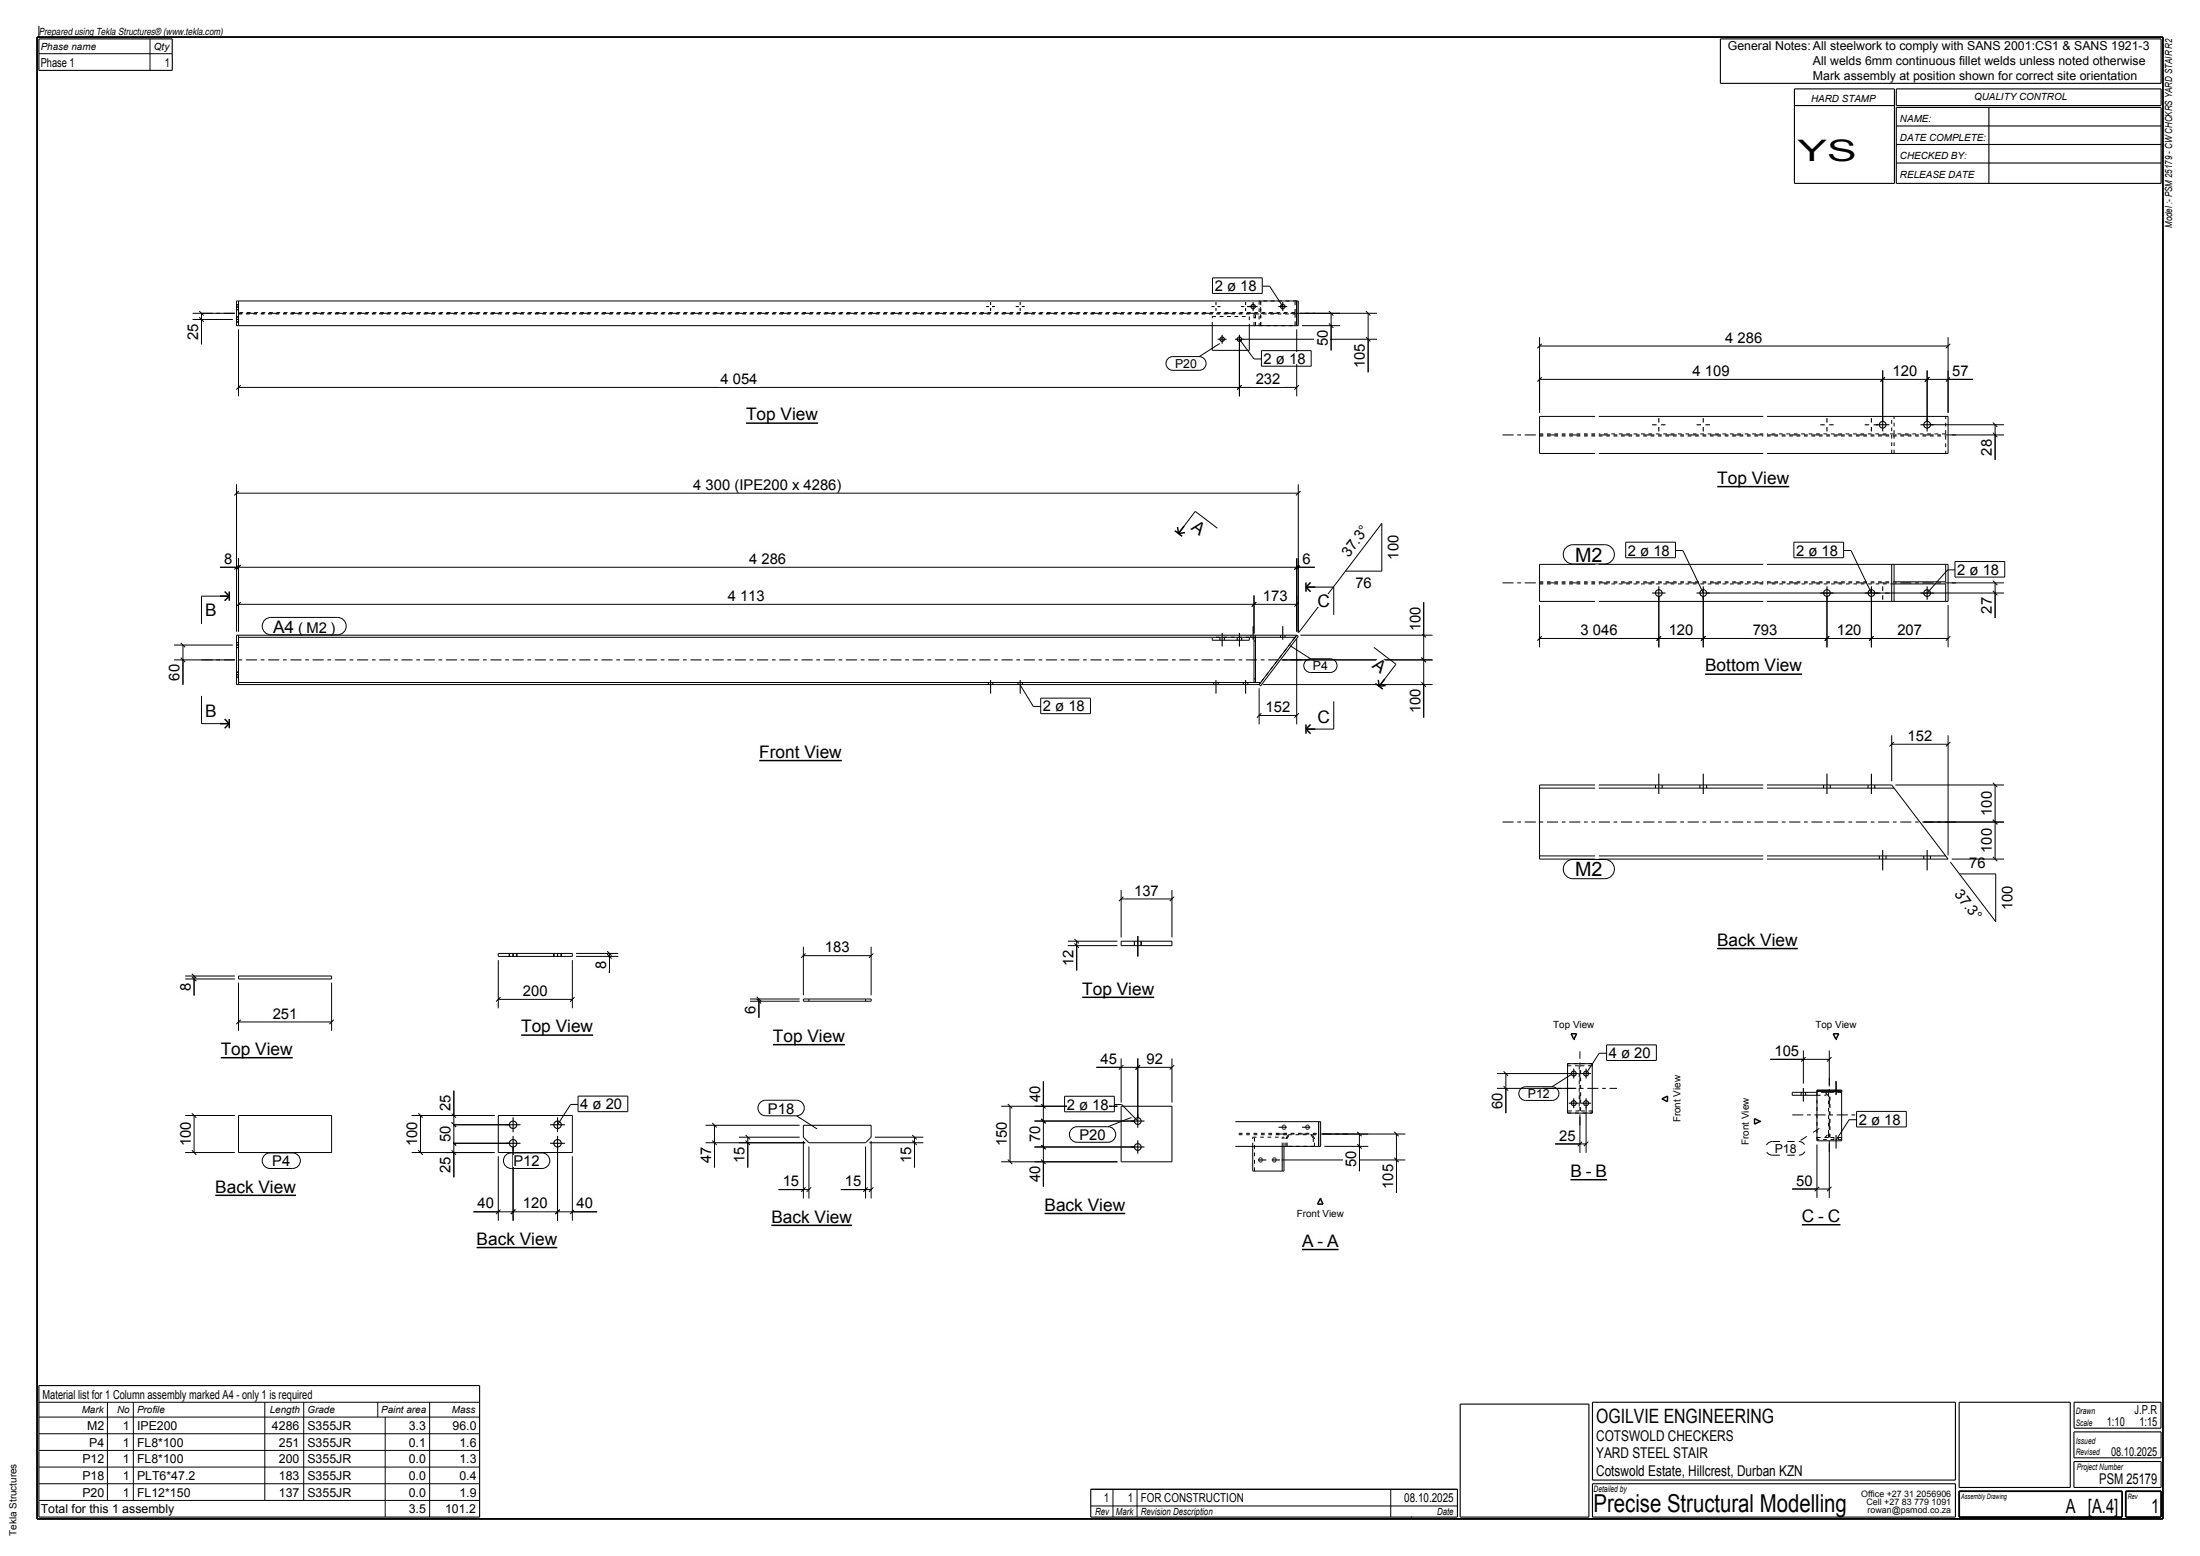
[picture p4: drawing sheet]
<svg xmlns="http://www.w3.org/2000/svg" width="594mm" height="420mm" viewBox="0 0 594 420" stroke-linecap="round" stroke-linejoin="round" font-family="sans-serif">
<path d="M10 10h574v400h-574z" fill="none" stroke="#000" stroke-width=".5"/>
<path d="M205 205.3h22.3" fill="none" stroke="#000" stroke-width=".4"/>
<path d="M205 201h22.3v3.5h-22.3z" fill-rule="evenodd" fill="#fefefb"/>
<path d="M201.4 114.2h19.5" fill="none" stroke="#000" stroke-width=".4"/>
<path d="M201.4 110h19.5v3.5h-19.5z" fill-rule="evenodd" fill="#fefefb"/>
<path d="M351.5 337.3h9.9" fill="none" stroke="#000" stroke-width=".4"/>
<g fill="#fefefb">
<path d="M351.5 333h3.2v3.5h-3.2z" fill-rule="evenodd"/>
<path d="M355.7 333h1.6v3.5h-1.6z" fill-rule="evenodd"/>
<path d="M358.3 333h3.1v3.5h-3.1z" fill-rule="evenodd"/>
</g>
<path d="M424 318.4h9.9M356.5 323.5l.7 1.5h-1.5z" fill="none" stroke="#000" stroke-width=".4"/>
<g fill="#fefefb">
<path d="M424 314.2h3.1v3.5h-3.1z" fill-rule="evenodd"/>
<path d="M428.2 314.2h1.5v3.5h-1.5z" fill-rule="evenodd"/>
<path d="M430.8 314.2h3.1v3.5h-3.1z" fill-rule="evenodd"/>
</g>
<path d="M424.2 279h1.5l-.8 1.5zM448.7 296.6l1.5-.7v1.5zM486.5 330.6h10.4" fill="none" stroke="#000" stroke-width=".4"/>
<g fill="#fefefb">
<path d="M486.5 326.3h3.4v3.5h-3.4z" fill-rule="evenodd"/>
<path d="M490.9 326.3h1.6v3.5h-1.6z" fill-rule="evenodd"/>
<path d="M493.5 326.3h3.4v3.5h-3.4z" fill-rule="evenodd"/>
</g>
<path d="M495 279h1.5l-.8 1.5zM59.6 285.5h19.4M473.7 301.9l1.5 .8-1.5 .7z" fill="none" stroke="#000" stroke-width=".4"/>
<path d="M59.6 281.2h19.4v3.5h-19.4z" fill-rule="evenodd" fill="#fefefb"/>
<path d="M58.1 322.6h21.8" fill="none" stroke="#000" stroke-width=".4"/>
<path d="M58.1 318.4h21.8v3.5h-21.8z" fill-rule="evenodd" fill="#fefefb"/>
<path d="M140.7 279.4h19.5" fill="none" stroke="#000" stroke-width=".4"/>
<path d="M140.7 275.2h19.5v3.5h-19.5z" fill-rule="evenodd" fill="#fefefb"/>
<path d="M128.7 336.7h21.8" fill="none" stroke="#000" stroke-width=".4"/>
<path d="M128.7 332.5h21.8v3.5h-21.8z" fill-rule="evenodd" fill="#fefefb"/>
<path d="M208.7 282h19.4" fill="none" stroke="#000" stroke-width=".4"/>
<path d="M208.7 277.7h19.4v3.5h-19.4z" fill-rule="evenodd" fill="#fefefb"/>
<path d="M208.3 330.7h21.7" fill="none" stroke="#000" stroke-width=".4"/>
<path d="M208.3 326.5h21.7v3.5h-21.7z" fill-rule="evenodd" fill="#fefefb"/>
<path d="M292.2 269.2h19.4" fill="none" stroke="#000" stroke-width=".4"/>
<path d="M292.2 264.9h19.4v3.5h-19.4z" fill-rule="evenodd" fill="#fefefb"/>
<path d="M282 327.5h21.8" fill="none" stroke="#000" stroke-width=".4"/>
<path d="M282 323.3h21.8v3.5h-21.8z" fill-rule="evenodd" fill="#fefefb"/>
<path d="M463.7 131.3h19.4" fill="none" stroke="#000" stroke-width=".4"/>
<path d="M463.7 127.1h19.4v3.5h-19.4z" fill-rule="evenodd" fill="#fefefb"/>
<path d="M463.6 256h21.8" fill="none" stroke="#000" stroke-width=".4"/>
<path d="M463.6 251.8h21.8v3.5h-21.8z" fill-rule="evenodd" fill="#fefefb"/>
<path d="M460.4 182h26.2" fill="none" stroke="#000" stroke-width=".4"/>
<path d="M460.4 177.7h26.2v3.5h-26.2z" fill-rule="evenodd" fill="#fefefb"/>
<g fill="none" stroke="#000" stroke-width=".27" stroke-dasharray="1 1 1 1" stroke-linecap="butt">
<path d="M64.4 84.8h274.2M327.3 85.4h10M327.3 87.9v-2.5M337.3 85.4v2.5M338.6 87.9v-3.1M338.6 84.8h.4M339 87.9v-3.1M339 85.8h-.4M339 87.9h-.4M339 84.8h10.7M340 87.9h10.1M340 81.2v6.7"/>
<path d="M340.4 87.9v-6.7M340.4 87.9v-3.1M340.4 84.4v-3.2M349.7 84.8v3.1M349.7 84.4h-285.3M349.7 84.4v-3.2M350.1 81.2h-10.1M415.7 117.7h15M430.7 117.1h-15M431.7 117.7h44.4M476.1 117.1h-44.4M477.1 117.7h48.2"/>
<path d="M511.4 117.1v-4.7M525.3 117.7v4.7M525.3 117.1h-48.2M525.3 117.1v-4.7M510.8 122.4v-10M511.4 122.4v-4.7M415.7 157.1h15M430.7 157.6h-15M431.7 157.1h44.4M476.1 157.6h-44.4M477.1 157.1h34.3M511.4 157.6h-34.3"/>
<path d="M337.3 172h-10M338.6 173h.4M349.7 172l-9.3 12.2M64.4 184.2v-12.2M338.6 183.2h.4M423.2 287.1v.6M423.2 287.7h3.2M423.2 299.9v.5M426.4 287.7v12.2M426.4 299.9h-3.2M426.8 299.9v-12.2M426.8 287.7h3.1"/>
<path d="M429.9 299.9h-3.1M429.9 287.7v-.6M429.9 287.1h-6.7M490.6 294.8v12.2M490.6 295.6h2.5M490.6 294.3v.5M492.7 294.8h-2.1M492.7 294.8h.4M493.1 295.6v-.8M493.7 295.8l-1-1M493.7 295.8v-1M493.7 294.8h-.6"/>
<path d="M494.1 294.8h3.1M497.2 294.8v-.5M334.5 306.3h13.3M334.5 305.9h21.5M338.2 309.4v-2.4M338.2 307h8.5M338.7 316.1v-9.1M346.2 309.4v-2.4M346.7 309.4v-2.4M347.2 307.3h.3M347.2 309.4v-2.1M347.2 307.3l.6-1"/>
<path d="M347.5 309.4v-2.1M347.5 307.3l.6-1M347.8 306.3h6.5M354 306.3l.6 1M354.3 306.3h1.7M354.6 307.3v2.1M354.6 307.3h.3M354.9 309.4h-7.7M354.9 309.4v-2.1M354.9 307.3l-.6-1M423.2 300.4h6.7M429.9 300.4v-.5"/>
<path d="M490.6 307h2.1M490.6 307.6v-.6M492.7 307l1-1M492.7 307h1M493.7 306v-10.2M493.7 307v-1M494.1 307v-12.2M497.2 307.6h-6.6M497.2 307.6v-.6M497.2 307h-3.1"/>
</g>
<g fill="none" stroke="#000" stroke-width=".27">
<path d="M10.5 7v3M10.5 14.5h36M40.5 10.5v8.5M340.8 77.2h2l3.5 5.5M52 86.2h10.9M52 84.6h11.4M53.8 85.6l1.2 1.2M53.8 84l1.2 1.2M54.4 84.6v8.3M63.9 81.2h286.6v6.7h-286.6zM64.4 81.2v6.7M64.4 88.9v18.1"/>
<path d="M327.3 87.9v6.7h10v-6.7M329.3 92.7l-5.5 3.6M334.6 92.6v14.4M334.6 91.6l4 5.3h2M335.6 91.6h36.2M350.1 81.2v6.7M350.1 88.9v18.1M351.1 84.6h20.7M351.5 87.9h10.3M358.8 87.3l1.2 1.2M358.8 84l1.2 1.2M359.4 84.6v10"/>
<path d="M368.8 91l1.2 1.2M368.8 84l1.2 1.2M369.4 84.6v15.9M415.7 91v20.4M415.7 93.4h110.3M416.3 92.8l-1.2 1.2M526 91v20.4M526.6 92.8l-1.2 1.2M64.4 104.6h285.7M65 104l-1.2 1.2M335.2 104l-1.2 1.2M350.7 104l-1.2 1.2"/>
<path d="M415.7 102.4h117M416.3 101.8l-1.2 1.2M430.7 112.4h-15v10h15M431.7 112.4h44.4M477.1 112.4h48.9v10h-48.9M508.3 100v13.6M508.9 101.8l-1.2 1.2M520.3 100v13.6M520.9 101.8l-1.2 1.2M521.3 114.6h19.8M526.6 101.8l-1.2 1.2M527 117.4h14.1"/>
<path d="M538.1 116.8l1.2 1.2M538.1 114l1.2 1.3M538.7 114.6v9.5M63.9 130.7v39.8M63.9 133.1h286.6M64.5 132.5l-1.2 1.2M350.5 130.7v40.1M351.1 132.5l-1.2 1.2M431.7 122.4h44.4M59.4 153.1h295.6M64.4 150.7v19.8M64.5 152.5l-1.2 1.2"/>
<path d="M65 152.5l-1.2 1.2M328.7 142.6l-6-4.6-4.5 6M350.1 150.7v19.8M350.7 152.5l-1.2 1.2M351.1 152.5l-1.2 1.2M352.6 158.5h7.5v7.5M363.3 154.2l-12.6 16.5M373.1 141.3v12.9h-9.8zM430.7 152.3h-15v10h15M431.7 152.3h44.4M452.4 148.6h2l5.5 11.5M477.1 152.3h48.9v10h-48.9"/>
<path d="M497.8 148.6h2l5.5 11.5M510.8 152.3v10M511.4 152.3v4.8h13.9v-4.8M527 157.3h14.1M527.8 153.8h-2l-5.5 6.3M538.1 159.5l1.2 1.2M538.1 156.7l1.2 1.2M538.7 157.3v9.5M47 178.1h16.4M47 174.1h15.9M48.8 177.5l1.2 1.2M48.8 173.5l1.2 1.2"/>
<path d="M49.4 174.1v10.7M61.9 160.9h-7.5v7.5M64.4 171.5v13.3M64.4 163.1h285.7M65 162.5l-1.2 1.2M327.3 172v.8h10v-.8M338.6 160.7v10.3M338.6 172v12.2M339 172v12.2M339.2 162.5l-1.2 1.2M346 178.1h40.8M348.3 174.3l5.6 3.5"/>
<path d="M350.1 171.5l-.4 .5h-285.3M350.1 171.5l.4 .3-10.1 13.3-.4-.3M350.1 171.5l-10.1 13.3M350.1 171.5h-286.2v13.3h276.1M350.1 172.5v23M350.7 162.5l-1.2 1.2M351.1 171.5h35.7M370.9 174.7l6 4.6-4.5 6M383.8 177.5l1.2 1.2M383.8 170.9l1.2 1.2M384.4 162.5v31.2M415.7 163.3v11.4"/>
<path d="M415.7 172.3h110.3M416.3 171.7l-1.2 1.2M431.7 162.3h44.4M447.9 161.1v13.6M448.5 171.7l-1.2 1.2M459.9 161.1v13.6M460.5 171.7l-1.2 1.2M460.9 160.1h80.2M493.3 161.1v13.6M493.9 171.7l-1.2 1.2M505.3 161.1v13.6M505.9 171.7l-1.2 1.2"/>
<path d="M511.4 162.3v-4.7h13.9v4.7M526 163.3v11.4M526.6 171.7l-1.2 1.2M54.4 187.8v7.5h7.5M64.4 184.2h276M275.5 184.9l3.5 5.8h2M340 193.1h10.1M340 185.8v9.7M340.6 192.5l-1.2 1.2M341 184.8h45.8M350.7 192.5l-1.2 1.2M360.1 189.3v7.5h-7.5"/>
<path d="M383.8 184.2l1.2 1.2M510.8 198.5v12.4M526 198.5v32.4M415.7 212.7h15M430.7 211.9h-15v20h15M431.7 212.7h44.4M431.7 211.9h44.4M477.1 212.7h34.3M477.1 211.9h33.7l15.2 20h-48.9M510.8 200.9h15.2M511.4 200.3l-1.2 1.2M511.8 211.9h29.3"/>
<path d="M526.6 200.3l-1.2 1.2M538.1 211.3l1.2 1.2M538.7 211.9v20M415.7 231h15M431.7 231h44.4M431.7 231.9h44.4M477.1 231h48.2M519.4 221.9h21.7M526.6 232.7l12.2 16.1v-12.9h-9.8M527 231.9h14.1M538.1 221.3l1.2 1.2M538.1 231.3l1.2 1.2"/>
<path d="M134.5 257.4h20v.8h-20zM134.5 259.2v13M154.5 259.2v13M155.5 257.4h11.4M155.5 258.2h11.4M163.9 257.6l1.2 1.2M163.9 256.8l1.2 1.2M164.5 257.4v5.2M216.9 255.6v13.1M216.9 258h18.3M217.5 257.4l-1.2 1.2M235.2 255.6v13.1"/>
<path d="M235.8 257.4l-1.2 1.2M288.3 254.1h13.4M288.3 255.3h13.4M290.1 254.7l1.2 1.2M290.1 253.5l1.2 1.2M290.7 254.1v7.8M302.7 240.3v12.8M302.7 254.1h13.7v1.2h-13.7zM302.7 242.7h13.7M303.3 242.1l-1.2 1.2M316.4 240.3v12.8M317 242.1l-1.2 1.2"/>
<path d="M50 264.2h13.4M50 263.4h13.4M51.8 263.6l1.2 1.2M51.8 262.8l1.2 1.2M52.4 263.4v5.3M64.4 263.4h25.1v.8h-25.1zM64.4 265.2v13M64.4 275.8h25.1M65 275.2l-1.2 1.2M89.5 265.2v13M90.1 275.2l-1.2 1.2M134.5 269.8h20"/>
<path d="M135.1 269.2l-1.2 1.2M155.1 269.2l-1.2 1.2M202.5 270.3h13.4M202.5 269.7h13.4M204.3 269.7l1.2 1.2M204.3 269.1l1.2 1.2M204.9 269.7v5M216.9 269.7h18.3v.6h-18.3zM218.4 269.7v.6M233.7 269.7v.6M122.5 294.4v23.4M156.1 298.1h-2l-3.6 5.5"/>
<path d="M270.3 298.6h31.4M272.1 298l1.2 1.2M272.7 298.6v15M281.1 298l1.2 1.2M281.7 291.9v28.4M296 288.1h20.4M300.9 298.1h2l4.3 4.5M302.7 285.7v11.9M302.7 298.6h13.7v15h-13.7zM303.3 287.5l-1.2 1.2M307.2 285.7v15.9M307.8 287.5l-1.2 1.2"/>
<path d="M316.4 285.7v11.9M317 287.5l-1.2 1.2M404.2 293.8h21.2M404.2 289.8h19.7M406 293.2l1.2 1.2M406 289.2l1.2 1.2M406.6 289.8v10.7M423.2 287.1h6.7v13.3h-6.7zM424.6 289.8l-5.5 3.5M428.2 298.8v12.4M433.8 284.3h-2l-3.6 5.5M478 285.9h15.9"/>
<path d="M486.9 283.5v9M487.5 285.3l-1.2 1.2M490.6 294.6h6.6M490.6 294.3h6.6v13.6h-6.6zM490.6 294.8h-6.7v.8h6.7M493.9 283.5v9.8M494.5 285.3l-1.2 1.2M50 311.1h13.4M50 301.1h13.4M51.8 310.5l1.2 1.2M51.8 300.5l1.2 1.2M52.4 301.1v10"/>
<path d="M64.4 301.1h25.1v10h-25.1zM111.1 311.1h22.4M111.1 301.1h22.4M112.9 310.5l1.2 1.2M112.9 300.5l1.2 1.2M113.5 301.1v10M120.1 303.6h17.4M120.1 308.6h17.4M121.9 303l1.2 1.2M121.9 300.5l1.2 1.2M121.9 308l1.2 1.2M121.9 310.5l1.2 1.2"/>
<path d="M134.5 301.1h20v10h-20zM134.5 312.1v17.4M138.5 309.6v19.9M150.5 309.6v19.9M154.5 312.1v17.4M190.5 303.7h25.4M190.5 308.5h26.9M192.3 307.9l1.2 1.2M192.3 303.1l1.2 1.2M192.9 303.7v11.5M199.5 307h16.4M201.3 307.9l1.2 1.2"/>
<path d="M201.3 306.4l1.2 1.2M201.9 307v8.2M215.1 301.2l5.5 3.5M216.9 303.7h18.3v3.3l-1.5 1.5h-15.3l-1.5-1.5zM216.9 308v15.5M218.4 309.5v14M233.7 309.5v14M234.7 308.5h14.6M235.2 308v15.5M236.2 307h13.1M246.3 307.9l1.2 1.2M246.3 306.4l1.2 1.2"/>
<path d="M246.9 307v8.2M270.3 313.6h31.4M272.1 313l1.2 1.2M279.3 302.6h26.9M279.3 309.6h26.9M281.1 302l1.2 1.2M281.1 309l1.2 1.2M281.1 313l1.2 1.2M305.5 301.6l-6.4 2.5M333.5 302.8h23.1v6.6h-23.1M338.2 309.4v6.7h8.5v-6.7M346.1 313.1h33.3"/>
<path d="M346.2 309.4v6.7M356 302.8v6.6M357 306.1h22.4M357.6 309.4h11.8M366.4 308.8l1.2 1.2M366.4 305.5l1.2 1.2M367 306.1v10M376.4 312.5l1.2 1.2M376.4 305.5l1.2 1.2M377 306.1v15.9M419.9 308.8h8.3M426.6 301.4v9.8"/>
<path d="M427.2 308.2l-1.2 1.2M428.8 308.2l-1.2 1.2M490.6 308.9v14.4M493.9 308.6v14.7M501.3 302.2h-2l-3.6 5.5M127.8 327.1h33.4M135.1 326.5l-1.2 1.2M139.1 326.5l-1.2 1.2M151.1 326.5l-1.2 1.2M155.1 326.5l-1.2 1.2M210.2 321.1h8.2M217.5 320.5l-1.2 1.2"/>
<path d="M219 320.5l-1.2 1.2M227 321.1h8.2M234.3 320.5l-1.2 1.2M235.8 320.5l-1.2 1.2M483.9 320.9h10M491.2 320.3l-1.2 1.2M494.5 320.3l-1.2 1.2M10.5 378.5h119M29 378.5v26.5M36 378.5v26.5M71.5 378.5v26.5M82 378.5v26.5"/>
<path d="M102 378.5v4M116 378.5v31M10.5 382.5h119M10.5 387h119M10.5 391.5h119M10.5 396h119M104 382.5v27M10.5 400.5h119M10.5 405h119M294.5 402h99M294.5 406.5h99M300.5 402v7.5"/>
<path d="M307 402v7.5M375.5 402v7.5M381 409.5h.1"/>
</g>
<g fill="none" stroke="#000" stroke-width=".27" stroke-dasharray="3 1 1 1" stroke-linecap="butt">
<path d="M54.4 84.6h300.6M405.7 117.4h25M431.7 117.4h44.4M477.1 117.4h51.3M405.7 157.3h25M431.7 157.3h44.4M477.1 157.3h51.3M54.4 178.1h300.6M405.7 221.9h25M431.7 221.9h44.4M477.1 221.9h51.3M416.6 293.8h20"/>
<path d="M344.5 306.1h19.5M426.6 303.8v-20M483.9 300.9h20M493.9 310.9v-20"/>
</g>
<g fill="none" stroke="#000" stroke-width=".3">
<path d="M10.5 10.5h36v8.5h-36zM464.5 10.5h119v12h-119zM484.5 24h27v25.5h-27zM484.5 28.5h27M512 24h71.5v4.5h-71.5zM512 29h71.5v20.5h-71.5zM512 34h71.5M512 39h71.5M537 29v20.5M512 44h71.5M63.9 86.2h.5M63.9 86.9h.5"/>
<path d="M63.9 85.6h.5M63.9 82.9h.5M63.9 83.6h.5M63.9 82.2h.5M266.3 82.7h.8M267.5 81.5v.8M267.5 83.1v.8M267.9 82.7h.8M274.3 82.7h.8M275.5 81.5v.8M275.5 83.1v.8M275.9 82.7h.8"/>
<path d="M327.1 82.7h.8M328.3 81.5v.8M328.3 83.1v.8M328.7 82.7h.8M328.8 91.6h2.4M330 90.4v2.4M333.4 91.6h2.4M334.6 90.4v2.4M335.1 82.7h.8M336.3 81.5v.8M336.3 83.1v.8M338.3 81.5v2.4"/>
<path d="M339.5 82.7h-2.8M345.1 82.7h2.4M346.3 81.5v2.4M446.1 114.7h1.2M447.9 112.9v1.2M447.9 115.3v1.2M448.5 114.7h1.2M458.1 114.7h1.2M459.9 112.9v1.2M459.9 115.3v1.2M460.5 114.7h1.2M491.5 114.7h1.2"/>
<path d="M493.3 112.9v1.2M493.3 115.3v1.2M493.9 114.7h1.2M503.5 114.7h1.2M505.3 112.9v1.2M505.3 115.3v1.2M508.3 112.9v3.6M510.1 114.6l-4.2 .1M518.5 114.6h3.6M520.3 112.9v3.6M447.9 158.3v3.6M459.9 158.3v3.6"/>
<path d="M493.3 158.3v3.6M505.3 158.3v3.6M508.3 158.3v1.2M520.3 158.3v3.6M63.9 174.1h.5M63.9 174.8h.5M63.9 173.5h.5M329.4 172v.8M330 170.9v3.6M330.6 172v.8M334 172v.8M334.6 170.9v3.6"/>
<path d="M335.2 172v.8M337.7 171.5v.5M338.3 169v3.7M338.9 171.5v.5M345.7 171.5v.5M346.3 169v3.7M346.9 171.5v.5M446.1 160.1h3.6M458.1 160.1h3.6M491.5 160.1h3.6M503.5 160.1h3.6M506.5 160.1h1.2"/>
<path d="M508.3 160.7v1.2M508.9 160.1h1.2M518.5 160.1h3.6M63.9 182.1h.5M63.9 182.8h.5M63.9 181.5h.5M266.9 184.2v.6M267.5 183.6v3.6M268.1 184.2v.6M274.9 184.2v.6M275.5 183.6v3.6M276.1 184.2v.6"/>
<path d="M327.7 184.2v.6M328.3 183.6v3.6M328.9 184.2v.6M335.7 184.2v.6M336.3 183.6v3.6M336.9 184.2v.6M447 211.9v.8M447.9 208.8v5.5M448.8 211.9v.8M459 211.9v.8M459.9 208.8v5.5M460.8 211.9v.8"/>
<path d="M492.4 211.9v.8M493.3 208.8v5.5M494.2 211.9v.8M504.4 211.9v.8M505.3 208.8v5.5M506.2 211.9v.8M507.4 231v.9M508.3 229.4v5.5M509.2 231v.9M519.4 231v.9M520.3 229.4v5.5M521.2 231v.9"/>
<path d="M137.5 257.4v.8M138.5 257.4v.8M139.5 257.4v.8M149.5 257.4v.8M150.5 257.4v.8M151.5 257.4v.8M306.3 254.1v1.2M307.2 252.7v5.5M308.1 254.1v1.2M423.6 289.8h2.6M423.6 297.8h2.6M424.9 288.4v2.7"/>
<path d="M424.9 296.4v2.7M426.9 289.8h2.7M426.9 297.8h2.7M428.2 288.4v2.7M428.2 296.4v2.7M486.3 294.8v.8M486.9 293.7v3.6M487.5 294.8v.8M495.1 294.3v.5M495.7 291.8v3.7M496.3 294.3v.5M136.5 308.6h4"/>
<path d="M136.5 303.6h4M138.5 301.6v4M138.5 306.6v4M148.5 308.6h4M148.5 303.6h4M150.5 301.6v4M150.5 306.6v4M305.4 302.6h3.6M305.4 309.6h3.6M307.2 300.8v3.6M307.2 307.8v3.6M339.7 313.1h2.2"/>
<path d="M339.9 313.1v.1M339.9 313.2v.2M339.9 312.8v.3M339.9 313.4h.1M340 312.8h-.1M340 313.4l.2 .3M340.2 312.5l-.2 .3M340.2 313.7h.1M340.2 312.5h.1M340.3 312.5h-.1M340.3 313.7h.1M340.4 312.5h-.1"/>
<path d="M340.4 312.5h.1M340.4 313.7h.1M340.5 313.7h-.1M340.5 312.5l.1 .1M340.6 313.6l-.1 .1M340.6 312.6h.1M340.6 313.6h.1M340.7 313.6h-.1M340.7 312.6v.1M340.7 313.5v.1M340.7 312.7l.1 .4M340.8 313.2l-.1 .3"/>
<path d="M340.8 313.1v.1M343.4 313.1h2.2M343.6 313.1v.1M343.6 313.2v.2M343.6 312.8v.3M343.6 313.4h.1M343.7 312.8h-.1M343.7 313.4l.2 .3M343.9 312.5l-.2 .3M343.9 313.7h.1M343.9 312.5h.1M344 312.5h-.1"/>
<path d="M344 313.7h.1M344.1 312.5h-.1M344.1 312.5h.1M344.2 313.7h-.1M344.2 312.5h.1M344.2 313.7h.1M344.2 312.5l.1 .1M344.3 313.6l-.1 .1M344.3 312.6h.1M344.3 313.6h.1M344.4 313.6h-.1M344.4 312.6v.1"/>
<path d="M344.4 313.5v.1M344.4 312.7l.1 .4M344.5 313.2l-.1 .3M344.5 313.1v.1M345.2 304.3h2.2M346.2 304.3v.1M346.2 304.4l.1 .2M346.2 304v.3M346.3 303.9l-.1 .1M346.3 304.6h.1M346.3 304.6l.2 .2M346.3 303.8v.1"/>
<path d="M346.4 303.8h-.1M346.5 303.7l-.1 .1M346.5 304.8l.1 .1M346.6 303.7h-.1M346.6 304.9h.1M346.7 303.7h-.1M346.7 303.7h.1M346.8 304.9h-.1M346.8 303.7l.3 .2M346.9 304.8l-.1 .1M347 304.7l-.1 .1M347.1 303.9v.1"/>
<path d="M347.1 304v.3M347.1 304.4l-.1 .3M347.1 304.3v.1M351.6 304.3h2.2M352.6 304.3v.1M352.6 304.4l.1 .3M352.6 304v.3M352.6 303.9v.1M352.7 304.7l.1 .1M352.8 304.8l.1 .1M352.9 303.7l-.3 .2M352.9 304.9h.1"/>
<path d="M353 303.7h.1M353 303.7h-.1M353.1 304.9h-.1M353.1 303.7h.1M353.2 304.8l-.1 .1M353.2 303.7l.1 .1M353.3 303.8h.1M353.4 303.8v.1M353.4 304.6l-.2 .2M353.4 304.6h.1M353.4 303.9l.1 .1M353.5 304v.3"/>
<path d="M353.5 304.4l-.1 .2M353.5 304.3v.1M495.1 307v.6M495.7 306.4v3.6M496.3 307v.6M10.5 374h119v35.5h-119zM394.3 379h34.7v30.5h-34.7zM430 378.5h98v21h-98zM529 378.5h30v23h-30zM560 378.5h23.5v7h-23.5zM560 394.5h23.5v7h-23.5zM560 386.5h23.5v7h-23.5z"/>
<path d="M294.5 402h99v7.5h-99zM430 400.5h98v9h-98z"/>
<circle cx="330" cy="91.6" r=".6"/>
<circle cx="334.6" cy="91.6" r=".6"/>
<circle cx="338.3" cy="82.7" r=".6"/>
<circle cx="346.3" cy="82.7" r=".6"/>
<circle cx="508.3" cy="114.6" r=".9"/>
<circle cx="520.3" cy="114.6" r=".9"/>
<circle cx="447.9" cy="160.1" r=".9"/>
<circle cx="459.9" cy="160.1" r=".9"/>
<circle cx="493.3" cy="160.1" r=".9"/>
<circle cx="505.3" cy="160.1" r=".9"/>
<circle cx="520.3" cy="160.1" r=".9"/>
<circle cx="424.9" cy="289.8" r=".67"/>
<circle cx="424.9" cy="297.8" r=".67"/>
<circle cx="428.2" cy="289.8" r=".67"/>
<circle cx="428.2" cy="297.8" r=".67"/>
<circle cx="138.5" cy="303.6" r="1"/>
<circle cx="138.5" cy="308.6" r="1"/>
<circle cx="150.5" cy="303.6" r="1"/>
<circle cx="150.5" cy="308.6" r="1"/>
<circle cx="307.2" cy="302.6" r=".9"/>
<circle cx="307.2" cy="309.6" r=".9"/>
</g>
<path d="M491.2 304.6l-5.5 3.5" fill="none" stroke="#000" stroke-width=".27" stroke-dasharray="2 2" stroke-linecap="butt"/>
<path d="M529 402.5h44v7h-44zM574 402.5h9.5v7h-9.5z" fill="none" stroke="#000" stroke-width=".5"/>
<g fill="#fefefb">
<path d="M44.9 178.6h4.2v5.7h-4.2z" fill-rule="evenodd"/>
<path d="M59.9 148.6h3.4v4.2h-3.4z" fill-rule="evenodd"/>
<path d="M372.4 177.1l2.5 1.9-2.1 2.8-2.5-1.9z" fill-rule="evenodd"/>
</g>
<path d="M371.4 184.5l2 1.5M372.1 183.5l.3 1.8M373.9 183.3l-1.5 2M374.1 185l-1.7 .3" fill="none" stroke="#000" stroke-width=".4"/>
<path d="M323.5 139.9l2.5 1.9-2.1 2.8-2.5-1.9z" fill-rule="evenodd" fill="#fefefb"/>
<path d="M317.2 143.2l2 1.6M317.9 142.3l.3 1.7M319.7 142l-1.5 2M319.9 143.8l-1.7 .2" fill="none" stroke="#000" stroke-width=".4"/>
<path d="M55.4 162.7h3.1v3.5h-3.1z" fill-rule="evenodd" fill="#fefefb"/>
<path d="M60.7 159.7l1.2 1.2M61.9 159.7v2.5M59.4 160.9h2.5M61.9 160.9l-1.2 1.3" fill="none" stroke="#000" stroke-width=".4"/>
<path d="M55.4 190.1h3.1v3.5h-3.1z" fill-rule="evenodd" fill="#fefefb"/>
<path d="M59.4 195.3h2.5M60.7 194.1l1.2 1.2M61.9 194.1v2.5M61.9 195.3l-1.2 1.3" fill="none" stroke="#000" stroke-width=".4"/>
<path d="M355.7 191.5h3.4v3.5h-3.4z" fill-rule="evenodd" fill="#fefefb"/>
<path d="M352.6 196.8h2.5M352.6 196.8l1.3 1.2M352.6 195.5v2.5M353.9 195.5l-1.3 1.3" fill="none" stroke="#000" stroke-width=".4"/>
<path d="M355.7 160.2h3.4v3.5h-3.4z" fill-rule="evenodd" fill="#fefefb"/>
<path d="M352.6 158.5h2.5M352.6 158.5l1.3 1.2M352.6 157.2v2.5M353.9 157.2l-1.3 1.3" fill="none" stroke="#000" stroke-width=".4"/>
<g fill="#fefefb">
<path d="M354.5 178.4h4v2.5h-4z" fill-rule="evenodd"/>
<path d="M354.5 178.4h4v2.5h-4z" fill-rule="evenodd"/>
</g>
<path d="M352.6 178.4l1.3-.6h5.2a1.85 1.85 0 0 1 1.9 1.9 1.85 1.85 0 0 1-1.9 1.8h-5.2a1.85 1.85 0 0 1-1.7-1.1 1.85 1.85 0 0 1 .4-2z" fill="none" stroke="#000" stroke-width=".27"/>
<g fill="#fefefb">
<path d="M73.7 167.3h5.8v3.5h-5.8z" fill-rule="evenodd"/>
<path d="M73.7 167.3h5.8v3.5h-5.8z" fill-rule="evenodd"/>
<path d="M80.5 167.8h1.3v3h-1.3z" fill-rule="evenodd"/>
<path d="M80.5 167.8h1.3v3h-1.3z" fill-rule="evenodd"/>
<path d="M82.7 167.8h5.6v3h-5.6z" fill-rule="evenodd"/>
<path d="M82.7 167.8h5.6v3h-5.6z" fill-rule="evenodd"/>
<path d="M89.2 167.8h1.3v3h-1.3z" fill-rule="evenodd"/>
<path d="M89.2 167.8h1.3v3h-1.3z" fill-rule="evenodd"/>
</g>
<path d="M71.3 167.5a2.35 2.35 0 0 1 1.8-.8h18a2.35 2.35 0 0 1 2.4 2.3 2.35 2.35 0 0 1-2.4 2.4h-18a2.35 2.35 0 0 1-2.1-1.4 2.35 2.35 0 0 1 .3-2.5z" fill="none" stroke="#000" stroke-width=".27"/>
<g fill="#fefefb">
<path d="M281.6 189h11.3v3h-11.3z" fill-rule="evenodd"/>
<path d="M281.6 189h11.3v3h-11.3z" fill-rule="evenodd"/>
</g>
<path d="M293.8 189v3" fill="none" stroke="#fefefb" stroke-width=".27"/>
<path d="M281 188.4h13.4v4.2h-13.4z" fill="none" stroke="#000" stroke-width=".27"/>
<g fill="#fefefb">
<path d="M379.9 163.1h4.2v7.8h-4.2z" fill-rule="evenodd"/>
<path d="M379.9 185.3h4.2v7.9h-4.2z" fill-rule="evenodd"/>
<path d="M341.1 188.6h7.9v4.2h-7.9z" fill-rule="evenodd"/>
<path d="M340.4 158.6h7.9v4.2h-7.9z" fill-rule="evenodd"/>
<path d="M195.9 158.6h11.2v4.2h-11.2z" fill-rule="evenodd"/>
<path d="M351.1 148.6h3.4v4.2h-3.4z" fill-rule="evenodd"/>
<path d="M201.7 148.6h11.2v4.2h-11.2z" fill-rule="evenodd"/>
<path d="M186.6 128.6h41.2v4.2h-41.2z" fill-rule="evenodd"/>
<path d="M365.4 155.1h5.6v4.2h-5.6z" fill-rule="evenodd"/>
<path d="M367.3 140.4l3.4 2.6-6.4 8.4-3.4-2.6z" fill-rule="evenodd"/>
<path d="M374 143.8h4.2v7.9h-4.2z" fill-rule="evenodd"/>
<path d="M338.4 100.1h7.9v4.2h-7.9z" fill-rule="evenodd"/>
<path d="M317.3 96.9h5.9v2.5h-5.9z" fill-rule="evenodd"/>
<path d="M317.3 96.9h5.9v2.5h-5.9z" fill-rule="evenodd"/>
</g>
<path d="M315.4 96.8l1.3-.5h7.1a1.85 1.85 0 0 1 1.8 1.8 1.85 1.85 0 0 1-1.8 1.9h-7.1a1.85 1.85 0 0 1-1.7-1.2 1.85 1.85 0 0 1 .4-2z" fill="none" stroke="#000" stroke-width=".27"/>
<g fill="#fefefb">
<path d="M328 75.6h11.3v3h-11.3z" fill-rule="evenodd"/>
<path d="M328 75.6h11.3v3h-11.3z" fill-rule="evenodd"/>
</g>
<path d="M340.2 75.6v3" fill="none" stroke="#fefefb" stroke-width=".27"/>
<path d="M327.4 75h13.4v4.2h-13.4z" fill="none" stroke="#000" stroke-width=".27"/>
<g fill="#fefefb">
<path d="M341.2 95.2h11.3v3h-11.3z" fill-rule="evenodd"/>
<path d="M341.2 95.2h11.3v3h-11.3z" fill-rule="evenodd"/>
</g>
<path d="M353.4 95.2v3" fill="none" stroke="#fefefb" stroke-width=".27"/>
<path d="M340.6 94.6h13.4v4.2h-13.4z" fill="none" stroke="#000" stroke-width=".27"/>
<g fill="#fefefb">
<path d="M49.9 86.8h4.2v5.6h-4.2z" fill-rule="evenodd"/>
<path d="M354.9 88.4h4.2v5.7h-4.2z" fill-rule="evenodd"/>
<path d="M364.9 92.1h4.2v7.9h-4.2z" fill-rule="evenodd"/>
<path d="M193.9 100.1h11.2v4.2h-11.2z" fill-rule="evenodd"/>
<path d="M362.5 310h4.2v5.6h-4.2z" fill-rule="evenodd"/>
<path d="M372.5 313.6h4.2v7.9h-4.2z" fill-rule="evenodd"/>
<path d="M434.4 282.6h11.3v3h-11.3z" fill-rule="evenodd"/>
<path d="M434.4 282.6h11.3v3h-11.3z" fill-rule="evenodd"/>
</g>
<path d="M446.6 282.6v3" fill="none" stroke="#fefefb" stroke-width=".27"/>
<path d="M433.8 282h13.4v4.2h-13.4z" fill="none" stroke="#000" stroke-width=".27"/>
<g fill="#fefefb">
<path d="M420.4 304.3h5.7v4.2h-5.7z" fill-rule="evenodd"/>
<path d="M412.5 293.9h6v2.5h-6z" fill-rule="evenodd"/>
<path d="M412.5 293.9h6v2.5h-6z" fill-rule="evenodd"/>
</g>
<path d="M410.6 293.9l1.3-.6h7.2a1.85 1.85 0 0 1 1.8 1.9 1.85 1.85 0 0 1-1.8 1.8h-7.2a1.85 1.85 0 0 1-1.7-1.1 1.85 1.85 0 0 1 .4-2z" fill="none" stroke="#000" stroke-width=".27"/>
<g fill="#fefefb">
<path d="M402.1 294.3h4.2v5.6h-4.2z" fill-rule="evenodd"/>
<path d="M484.4 316.4h5.7v4.2h-5.7z" fill-rule="evenodd"/>
<path d="M479.2 308.7h5.9v2.5h-5.9z" fill-rule="evenodd"/>
<path d="M479.2 308.7h5.9v2.5h-5.9z" fill-rule="evenodd"/>
</g>
<path d="M478.6 311.8h7.1M478.6 308.1h7.1M478.6 308.1a1.85 1.85 0 0 0-1.9 1.9 1.85 1.85 0 0 0 1.9 1.8M485.7 311.8a1.85 1.85 0 0 0 1.8-1.8 1.85 1.85 0 0 0-1.8-1.9" fill="none" stroke="#000" stroke-width=".27" stroke-dasharray="2 2" stroke-linecap="butt"/>
<g fill="#fefefb">
<path d="M501.9 300.6h11.3v3h-11.3z" fill-rule="evenodd"/>
<path d="M501.9 300.6h11.3v3h-11.3z" fill-rule="evenodd"/>
</g>
<path d="M514.1 300.6v3" fill="none" stroke="#fefefb" stroke-width=".27"/>
<path d="M501.3 300h13.4v4.2h-13.4z" fill="none" stroke="#000" stroke-width=".27"/>
<g fill="#fefefb">
<path d="M478.5 281.4h7.9v4.2h-7.9z" fill-rule="evenodd"/>
<path d="M73 271.3h7.9v4.2h-7.9z" fill-rule="evenodd"/>
<path d="M47.9 264.8h4.2v3.4h-4.2z" fill-rule="evenodd"/>
<path d="M47.9 302.2h4.2v7.8h-4.2z" fill-rule="evenodd"/>
<path d="M73.5 311.8h4.9v3h-4.9z" fill-rule="evenodd"/>
<path d="M73.5 311.8h4.9v3h-4.9z" fill-rule="evenodd"/>
</g>
<path d="M71.4 311.8l.9-.5 .6-.1h6.1a2.1 2.1 0 0 1 2.1 2.1 2.1 2.1 0 0 1-2.1 2.1h-6.1a2.1 2.1 0 0 1-1.9-1.3 2.1 2.1 0 0 1 .4-2.3z" fill="none" stroke="#000" stroke-width=".27"/>
<g fill="#fefefb">
<path d="M140.6 265.3h7.9v4.2h-7.9z" fill-rule="evenodd"/>
<path d="M160 258.7h4.2v3.4h-4.2z" fill-rule="evenodd"/>
<path d="M118 294.9h4.2v5.7h-4.2z" fill-rule="evenodd"/>
<path d="M118 303.3h4.2v5.6h-4.2z" fill-rule="evenodd"/>
<path d="M138.6 311.8h7.1v3h-7.1z" fill-rule="evenodd"/>
<path d="M138.6 311.8h7.1v3h-7.1z" fill-rule="evenodd"/>
</g>
<path d="M136.6 311.8l.9-.5 .5-.1h8.3a2.1 2.1 0 0 1 2.1 2.1 2.1 2.1 0 0 1-2.1 2.1h-8.3a2.1 2.1 0 0 1-1.9-1.3 2.1 2.1 0 0 1 .5-2.3z" fill="none" stroke="#000" stroke-width=".27"/>
<g fill="#fefefb">
<path d="M156.7 296.5h11.3v3h-11.3z" fill-rule="evenodd"/>
<path d="M156.7 296.5h11.3v3h-11.3z" fill-rule="evenodd"/>
</g>
<path d="M168.9 296.5v3" fill="none" stroke="#fefefb" stroke-width=".27"/>
<path d="M156.1 295.9h13.4v4.2h-13.4z" fill="none" stroke="#000" stroke-width=".27"/>
<g fill="#fefefb">
<path d="M118 311.6h4.2v5.7h-4.2z" fill-rule="evenodd"/>
<path d="M109 302.2h4.2v7.8h-4.2z" fill-rule="evenodd"/>
<path d="M155.1 322.6h5.6v4.2h-5.6z" fill-rule="evenodd"/>
<path d="M140.6 322.6h7.9v4.2h-7.9z" fill-rule="evenodd"/>
<path d="M128.4 322.6h5.6v4.2h-5.6z" fill-rule="evenodd"/>
<path d="M222.1 253.5h7.9v4.2h-7.9z" fill-rule="evenodd"/>
<path d="M200.4 270.8h4.2v3.4h-4.2z" fill-rule="evenodd"/>
<path d="M242.4 309h4.2v5.6h-4.2z" fill-rule="evenodd"/>
<path d="M210.7 316.6h5.7v4.2h-5.7z" fill-rule="evenodd"/>
<path d="M207.3 297.6h7.2v3h-7.2z" fill-rule="evenodd"/>
<path d="M207.3 297.6h7.2v3h-7.2z" fill-rule="evenodd"/>
</g>
<path d="M205.3 297.6l.9-.5 .5-.1h8.4a2.1 2.1 0 0 1 2.1 2.1 2.1 2.1 0 0 1-2.1 2.1h-8.4a2.1 2.1 0 0 1-1.9-1.3 2.1 2.1 0 0 1 .5-2.3z" fill="none" stroke="#000" stroke-width=".27"/>
<g fill="#fefefb">
<path d="M188.4 309h4.2v5.6h-4.2z" fill-rule="evenodd"/>
<path d="M227.5 316.6h5.7v4.2h-5.7z" fill-rule="evenodd"/>
<path d="M197.4 309h4.2v5.6h-4.2z" fill-rule="evenodd"/>
<path d="M286.2 255.8h4.2v5.6h-4.2z" fill-rule="evenodd"/>
<path d="M305.6 238.2h7.9v4.2h-7.9z" fill-rule="evenodd"/>
<path d="M277.2 292.4h4.2v5.7h-4.2z" fill-rule="evenodd"/>
<path d="M291.4 304.7h7.1v3h-7.1z" fill-rule="evenodd"/>
<path d="M291.4 304.7h7.1v3h-7.1z" fill-rule="evenodd"/>
</g>
<path d="M289.4 304.7l.9-.5 .5-.1h8.3a2.1 2.1 0 0 1 2.1 2.1 2.1 2.1 0 0 1-2.1 2.1h-8.3a2.1 2.1 0 0 1-1.9-1.3 2.1 2.1 0 0 1 .5-2.3z" fill="none" stroke="#000" stroke-width=".27"/>
<g fill="#fefefb">
<path d="M277.2 303.3h4.2v5.6h-4.2z" fill-rule="evenodd"/>
<path d="M288 296.5h11.4v3h-11.4z" fill-rule="evenodd"/>
<path d="M288 296.5h11.4v3h-11.4z" fill-rule="evenodd"/>
</g>
<path d="M300.3 296.5v3" fill="none" stroke="#fefefb" stroke-width=".27"/>
<path d="M287.4 295.9h13.5v4.2h-13.5z" fill="none" stroke="#000" stroke-width=".27"/>
<g fill="#fefefb">
<path d="M277.2 314.1h4.2v5.7h-4.2z" fill-rule="evenodd"/>
<path d="M268.2 302.2h4.2v7.8h-4.2z" fill-rule="evenodd"/>
<path d="M309 283.6h5.6v4.2h-5.6z" fill-rule="evenodd"/>
<path d="M296.5 283.6h5.7v4.2h-5.7z" fill-rule="evenodd"/>
<path d="M526.5 97.9h5.7v4.2h-5.7z" fill-rule="evenodd"/>
<path d="M510.4 97.9h7.9v4.2h-7.9z" fill-rule="evenodd"/>
<path d="M456.4 97.9h11.2v4.2h-11.2z" fill-rule="evenodd"/>
<path d="M465.2 88.9h11.2v4.2h-11.2z" fill-rule="evenodd"/>
<path d="M534.2 117.9h4.2v5.7h-4.2z" fill-rule="evenodd"/>
<path d="M425.3 232.6h7.4v4h-7.4z" fill-rule="evenodd"/>
<path d="M425.3 232.6h7.4v4h-7.4z" fill-rule="evenodd"/>
</g>
<path d="M423.1 232.6l1.6-.6h8.6a2.6 2.6 0 0 1 2.6 2.6 2.6 2.6 0 0 1-2.6 2.6h-8.6a2.6 2.6 0 0 1-2.5-1.8 2.6 2.6 0 0 1 .9-2.8z" fill="none" stroke="#000" stroke-width=".27"/>
<g fill="#fefefb">
<path d="M514.4 196.4h7.9v4.2h-7.9z" fill-rule="evenodd"/>
<path d="M534.2 212.9h4.2v7.9h-4.2z" fill-rule="evenodd"/>
<path d="M534.2 222.9h4.2v7.9h-4.2z" fill-rule="evenodd"/>
<path d="M425.3 147.6h7.4v4h-7.4z" fill-rule="evenodd"/>
<path d="M425.3 147.6h7.4v4h-7.4z" fill-rule="evenodd"/>
</g>
<path d="M422.7 148a2.6 2.6 0 0 1 2-1h8.6a2.6 2.6 0 0 1 2.6 2.6 2.6 2.6 0 0 1-2.6 2.6h-8.6a2.6 2.6 0 0 1-2.4-1.4 2.6 2.6 0 0 1 .4-2.8z" fill="none" stroke="#000" stroke-width=".27"/>
<g fill="#fefefb">
<path d="M484.9 146.9h11.4v3h-11.4z" fill-rule="evenodd"/>
<path d="M484.9 146.9h11.4v3h-11.4z" fill-rule="evenodd"/>
</g>
<path d="M497.2 146.9v3" fill="none" stroke="#fefefb" stroke-width=".27"/>
<path d="M484.3 146.3h13.5v4.2h-13.5z" fill="none" stroke="#000" stroke-width=".27"/>
<g fill="#fefefb">
<path d="M439.5 146.9h11.4v3h-11.4z" fill-rule="evenodd"/>
<path d="M439.5 146.9h11.4v3h-11.4z" fill-rule="evenodd"/>
</g>
<path d="M451.8 146.9v3" fill="none" stroke="#fefefb" stroke-width=".27"/>
<path d="M438.9 146.3h13.5v4.2h-13.5z" fill="none" stroke="#000" stroke-width=".27"/>
<g fill="#fefefb">
<path d="M528.4 152.2h11.4v3h-11.4z" fill-rule="evenodd"/>
<path d="M528.4 152.2h11.4v3h-11.4z" fill-rule="evenodd"/>
</g>
<path d="M540.7 152.2v3" fill="none" stroke="#fefefb" stroke-width=".27"/>
<path d="M527.8 151.6h13.5v4.2h-13.5z" fill="none" stroke="#000" stroke-width=".27"/>
<g fill="#fefefb">
<path d="M511.7 167.8h7.9v4.2h-7.9z" fill-rule="evenodd"/>
<path d="M495.3 167.8h7.9v4.2h-7.9z" fill-rule="evenodd"/>
<path d="M472.6 167.8h7.9v4.2h-7.9z" fill-rule="evenodd"/>
<path d="M449.9 167.8h7.9v4.2h-7.9z" fill-rule="evenodd"/>
<path d="M426.2 167.8h11.2v4.2h-11.2z" fill-rule="evenodd"/>
<path d="M534.2 160.6h4.2v5.6h-4.2z" fill-rule="evenodd"/>
</g>
<text font-size="8" x="485.4" y="43.5">YS</text>
<text font-size="6.7" x="430.3" y="408.2">Precise Structural Modelling</text>
<g font-size="5.3">
<text x="425.3" y="151.6">M2</text>
<text x="425.3" y="236.6">M2</text>
<text x="431" y="384">OGILVIE ENGINEERING</text>
<text x="557.8" y="408.5">A [A.4]</text>
<text x="580.8" y="408.5">1</text>
</g>
<g font-size="4.7">
<text x="201.4" y="113.5">Top View</text>
<text x="463.7" y="130.6">Top View</text>
<text x="321.4" y="142.7" transform="rotate(37 321.4 142.7)">A</text>
<text x="55.4" y="166.2">B</text>
<text x="355.7" y="163.7">C</text>
<text x="73.7" y="170.8">A4</text>
<text x="370.3" y="179.9" transform="rotate(37 370.3 179.9)">A</text>
<text x="460.4" y="181.2">Bottom View</text>
<text x="55.4" y="193.6">B</text>
<text x="355.7" y="195">C</text>
<text x="205" y="204.5">Front View</text>
<text x="463.6" y="255.3">Back View</text>
<text x="292.2" y="268.4">Top View</text>
<text x="140.7" y="278.7">Top View</text>
<text x="208.7" y="281.2">Top View</text>
<text x="59.6" y="284.7">Top View</text>
<text x="424" y="317.7">B - B</text>
<text x="58.1" y="321.9">Back View</text>
<text x="208.3" y="330">Back View</text>
<text x="282" y="326.8">Back View</text>
<text x="486.5" y="329.8">C - C</text>
<text x="128.7" y="336">Back View</text>
<text x="351.5" y="336.5">A</text>
<text x="355.7" y="336.5">-</text>
<text x="358.3" y="336.5">A</text>
</g>
<g font-size="4">
<text x="328" y="78.6">2 ø 18</text>
<text x="53.5" y="91.8" transform="rotate(-90 53.5 91.8)">25</text>
<text x="358.5" y="93.5" transform="rotate(-90 358.5 93.5)">50</text>
<text x="465.8" y="92.5">4 286</text>
<text x="341.2" y="98.2">2 ø 18</text>
<text x="368.5" y="99.4" transform="rotate(-90 368.5 99.4)">105</text>
<text x="457" y="101.5">4 109</text>
<text x="511" y="101.5">120</text>
<text x="527.1" y="101.5">57</text>
<text x="194.5" y="103.7">4 054</text>
<text x="339" y="103.7">232</text>
<text x="537.8" y="123" transform="rotate(-90 537.8 123)">28</text>
<text x="187.2" y="132.2">4 300 (IPE200 x 4286)</text>
<text x="439.5" y="149.9">2 ø 18</text>
<text x="484.9" y="149.9">2 ø 18</text>
<text x="60.5" y="152.2">8</text>
<text x="202.3" y="152.2">4 286</text>
<text x="351.7" y="152.2">6</text>
<text x="364.1" y="150.5" transform="rotate(-53 364.1 150.5)">37.3°</text>
<text x="377.6" y="151.1" transform="rotate(-90 377.6 151.1)">100</text>
<text x="528.4" y="155.2">2 ø 18</text>
<text x="366" y="158.7">76</text>
<text x="196.5" y="162.2">4 113</text>
<text x="341" y="162.2">173</text>
<text x="537.8" y="165.6" transform="rotate(-90 537.8 165.6)">27</text>
<text x="80.5" y="170.8">( M2 )</text>
<text x="383.5" y="170.3" transform="rotate(-90 383.5 170.3)">100</text>
<text x="426.8" y="171.4">3 046</text>
<text x="450.5" y="171.4">120</text>
<text x="473.2" y="171.4">793</text>
<text x="495.9" y="171.4">120</text>
<text x="512.3" y="171.4">207</text>
<text x="48.5" y="183.7" transform="rotate(-90 48.5 183.7)">60</text>
<text x="281.6" y="192">2 ø 18</text>
<text x="341.7" y="192.2">152</text>
<text x="383.5" y="192.6" transform="rotate(-90 383.5 192.6)">100</text>
<text x="515" y="200">152</text>
<text x="537.8" y="220.2" transform="rotate(-90 537.8 220.2)">100</text>
<text x="537.8" y="230.2" transform="rotate(-90 537.8 230.2)">100</text>
<text x="531.7" y="234.4">76</text>
<text x="306.2" y="241.8">137</text>
<text x="527.5" y="241.3" transform="rotate(53 527.5 241.3)">37.3°</text>
<text x="543.3" y="245.7" transform="rotate(-90 543.3 245.7)">100</text>
<text x="222.7" y="257.1">183</text>
<text x="163.6" y="261.5" transform="rotate(-90 163.6 261.5)">8</text>
<text x="289.8" y="260.8" transform="rotate(-90 289.8 260.8)">12</text>
<text x="51.5" y="267.6" transform="rotate(-90 51.5 267.6)">8</text>
<text x="141.2" y="268.9">200</text>
<text x="73.6" y="274.9">251</text>
<text x="204" y="273.6" transform="rotate(-90 204 273.6)">6</text>
<text x="297.1" y="287.2">45</text>
<text x="309.6" y="287.2">92</text>
<text x="434.4" y="285.6">4 ø 20</text>
<text x="479.1" y="285">105</text>
<text x="121.6" y="300" transform="rotate(-90 121.6 300)">25</text>
<text x="156.7" y="299.5">4 ø 20</text>
<text x="280.8" y="297.5" transform="rotate(-90 280.8 297.5)">40</text>
<text x="288" y="299.5">2 ø 18</text>
<text x="405.7" y="299.3" transform="rotate(-90 405.7 299.3)">60</text>
<text x="207.3" y="300.6">P18</text>
<text x="501.9" y="303.6">2 ø 18</text>
<text x="51.5" y="309.4" transform="rotate(-90 51.5 309.4)">100</text>
<text x="112.6" y="309.4" transform="rotate(-90 112.6 309.4)">100</text>
<text x="121.6" y="308.3" transform="rotate(-90 121.6 308.3)">50</text>
<text x="271.8" y="309.4" transform="rotate(-90 271.8 309.4)">150</text>
<text x="280.8" y="308.3" transform="rotate(-90 280.8 308.3)">70</text>
<text x="291.4" y="307.7">P20</text>
<text x="421" y="307.9">25</text>
<text x="73.5" y="314.8">P4</text>
<text x="121.6" y="316.7" transform="rotate(-90 121.6 316.7)">25</text>
<text x="138.6" y="314.8">P12</text>
<text x="192" y="314" transform="rotate(-90 192 314)">47</text>
<text x="201" y="314" transform="rotate(-90 201 314)">15</text>
<text x="246" y="314" transform="rotate(-90 246 314)">15</text>
<text x="366.1" y="315" transform="rotate(-90 366.1 315)">50</text>
<text x="211.3" y="320.2">15</text>
<text x="228.1" y="320.2">15</text>
<text x="280.8" y="319.2" transform="rotate(-90 280.8 319.2)">40</text>
<text x="376.1" y="320.9" transform="rotate(-90 376.1 320.9)">105</text>
<text x="485" y="320">50</text>
<text x="129" y="326.2">40</text>
<text x="141.2" y="326.2">120</text>
<text x="155.7" y="326.2">40</text>
<text x="431" y="389">COTSWOLD CHECKERS</text>
<text x="431" y="393.5">YARD STEEL STAIR</text>
<text x="431" y="398.5">Cotswold Estate, Hillcrest, Durban KZN</text>
<text x="566.8" y="400.5">PSM 25179</text>
</g>
<g font-size="3.3">
<text x="11" y="18">Phase 1</text>
<text x="44.5" y="18">1</text>
<text x="466.5" y="13.5">General Notes: All steelwork to comply with SANS 2001:CS1 &amp; SANS 1921-3</text>
<text x="489.5" y="17.5">All welds 6mm continuous fillet welds unless noted otherwise</text>
<text x="489.5" y="21.5">Mark assembly at position shown for correct site orientation</text>
<text x="317.3" y="99.4">P20</text>
<text x="354.5" y="180.9">P4</text>
<text x="412.5" y="296.4">P12</text>
<text x="479.2" y="311.2">P18</text>
<text x="11.5" y="377.5">Material list for 1 Column assembly marked A4 - only 1 is required</text>
<text x="576.3" y="381.7">J.P.R</text>
<text x="23.5" y="386">M2</text>
<text x="33.1" y="386">1</text>
<text x="37" y="386">IPE200</text>
<text x="73.4" y="386">4286 S355JR</text>
<text x="110.4" y="386">3.3</text>
<text x="122.2" y="386">96.0</text>
<text x="568.8" y="385">1:10</text>
<text x="577.6" y="385">1:15</text>
<text x="22.2" y="395">P12</text>
<text x="24.1" y="390.5">P4</text>
<text x="33.1" y="395">1</text>
<text x="33.1" y="390.5">1</text>
<text x="37" y="395">FL8*100</text>
<text x="37" y="390.5">FL8*100</text>
<text x="75.3" y="395">200 S355JR</text>
<text x="75.3" y="390.5">251 S355JR</text>
<text x="110.4" y="395">0.0</text>
<text x="110.4" y="390.5">0.1</text>
<text x="124" y="395">1.3</text>
<text x="124" y="390.5">1.6</text>
<text x="570" y="393">08.10.2025</text>
<text x="22.2" y="399.5">P18</text>
<text x="33.1" y="399.5">1</text>
<text x="37" y="399.5">PLT6*47.2</text>
<text x="75.3" y="399.5">183 S355JR</text>
<text x="110.4" y="399.5">0.0</text>
<text x="124" y="399.5">0.4</text>
<text x="22.2" y="404">P20</text>
<text x="33.1" y="404">1</text>
<text x="37" y="404">FL12*150</text>
<text x="75.3" y="404">137 S355JR</text>
<text x="110.4" y="404">0.0</text>
<text x="124" y="404">1.9</text>
<text x="298" y="405.5">1</text>
<text x="304.5" y="405.5">1 FOR CONSTRUCTION</text>
<text x="379.2" y="405.5">08.10.2025</text>
<text x="11" y="408.5">Total for this 1 assembly</text>
<text x="110.4" y="408.5">3.5</text>
<text x="120.2" y="408.5">101.2</text>
</g>
<g font-size="2.7">
<text x="10.5" y="9.5">Prepared using Tekla Structures® (www.tekla.com)</text>
<text x="11" y="13.5">Phase name</text>
<text x="41.6" y="13.5">Qty</text>
<text x="489" y="27.5">HARD STAMP</text>
<text x="533" y="27">QUALITY CONTROL</text>
<text x="513" y="33">NAME:</text>
<text x="513" y="38">DATE COMPLETE:</text>
<text x="513" y="43">CHECKED BY:</text>
<text x="513" y="48">RELEASE DATE</text>
<text x="586.5" y="61.5" transform="rotate(-90 586.5 61.5)">Model :- PSM 25179 - CW CHCKRS YARD STAIR R2</text>
<text x="419.4" y="277.5">Top View</text>
<text x="490.2" y="277.5">Top View</text>
<text x="453.7" y="303" transform="rotate(-90 453.7 303)">Front View</text>
<text x="472.2" y="309.1" transform="rotate(-90 472.2 309.1)">Front View</text>
<text x="350.1" y="328.5">Front View</text>
<text x="22.1" y="381.5">Mark</text>
<text x="31.6" y="381.5">No</text>
<text x="37" y="381.5">Profile</text>
<text x="72.8" y="381.5">Length</text>
<text x="83" y="381.5">Grade</text>
<text x="102.9" y="381.5">Paint area</text>
<text x="122" y="381.5">Mass</text>
<text x="295.7" y="409">Rev</text>
<text x="301.3" y="409">Mark</text>
<text x="308" y="409">Revision Description</text>
<text x="388" y="409">Date</text>
<text x="4.5" y="414.5" transform="rotate(-90 4.5 414.5)">Tekla Structures</text>
</g>
<g font-size="2.4">
<text x="560.5" y="381.7">Drawn</text>
<text x="560.5" y="385">Scale</text>
<text x="560.5" y="389.7">Issued</text>
<text x="560.5" y="392.7">Revised</text>
<text x="560.7" y="396.7">Project Number</text>
<text x="430.3" y="402.7">Detailed by</text>
<text x="502.5" y="404">Office +27 31 2056906</text>
<text x="504" y="406.2">Cell +27 83 779 1091</text>
<text x="504.3" y="408.5">rowan@psmod.co.za</text>
</g>
<g font-size="2">
<text x="529.5" y="404.5">Assembly Drawing</text>
<text x="574.5" y="404.5">Rev</text>
</g>
</svg>
